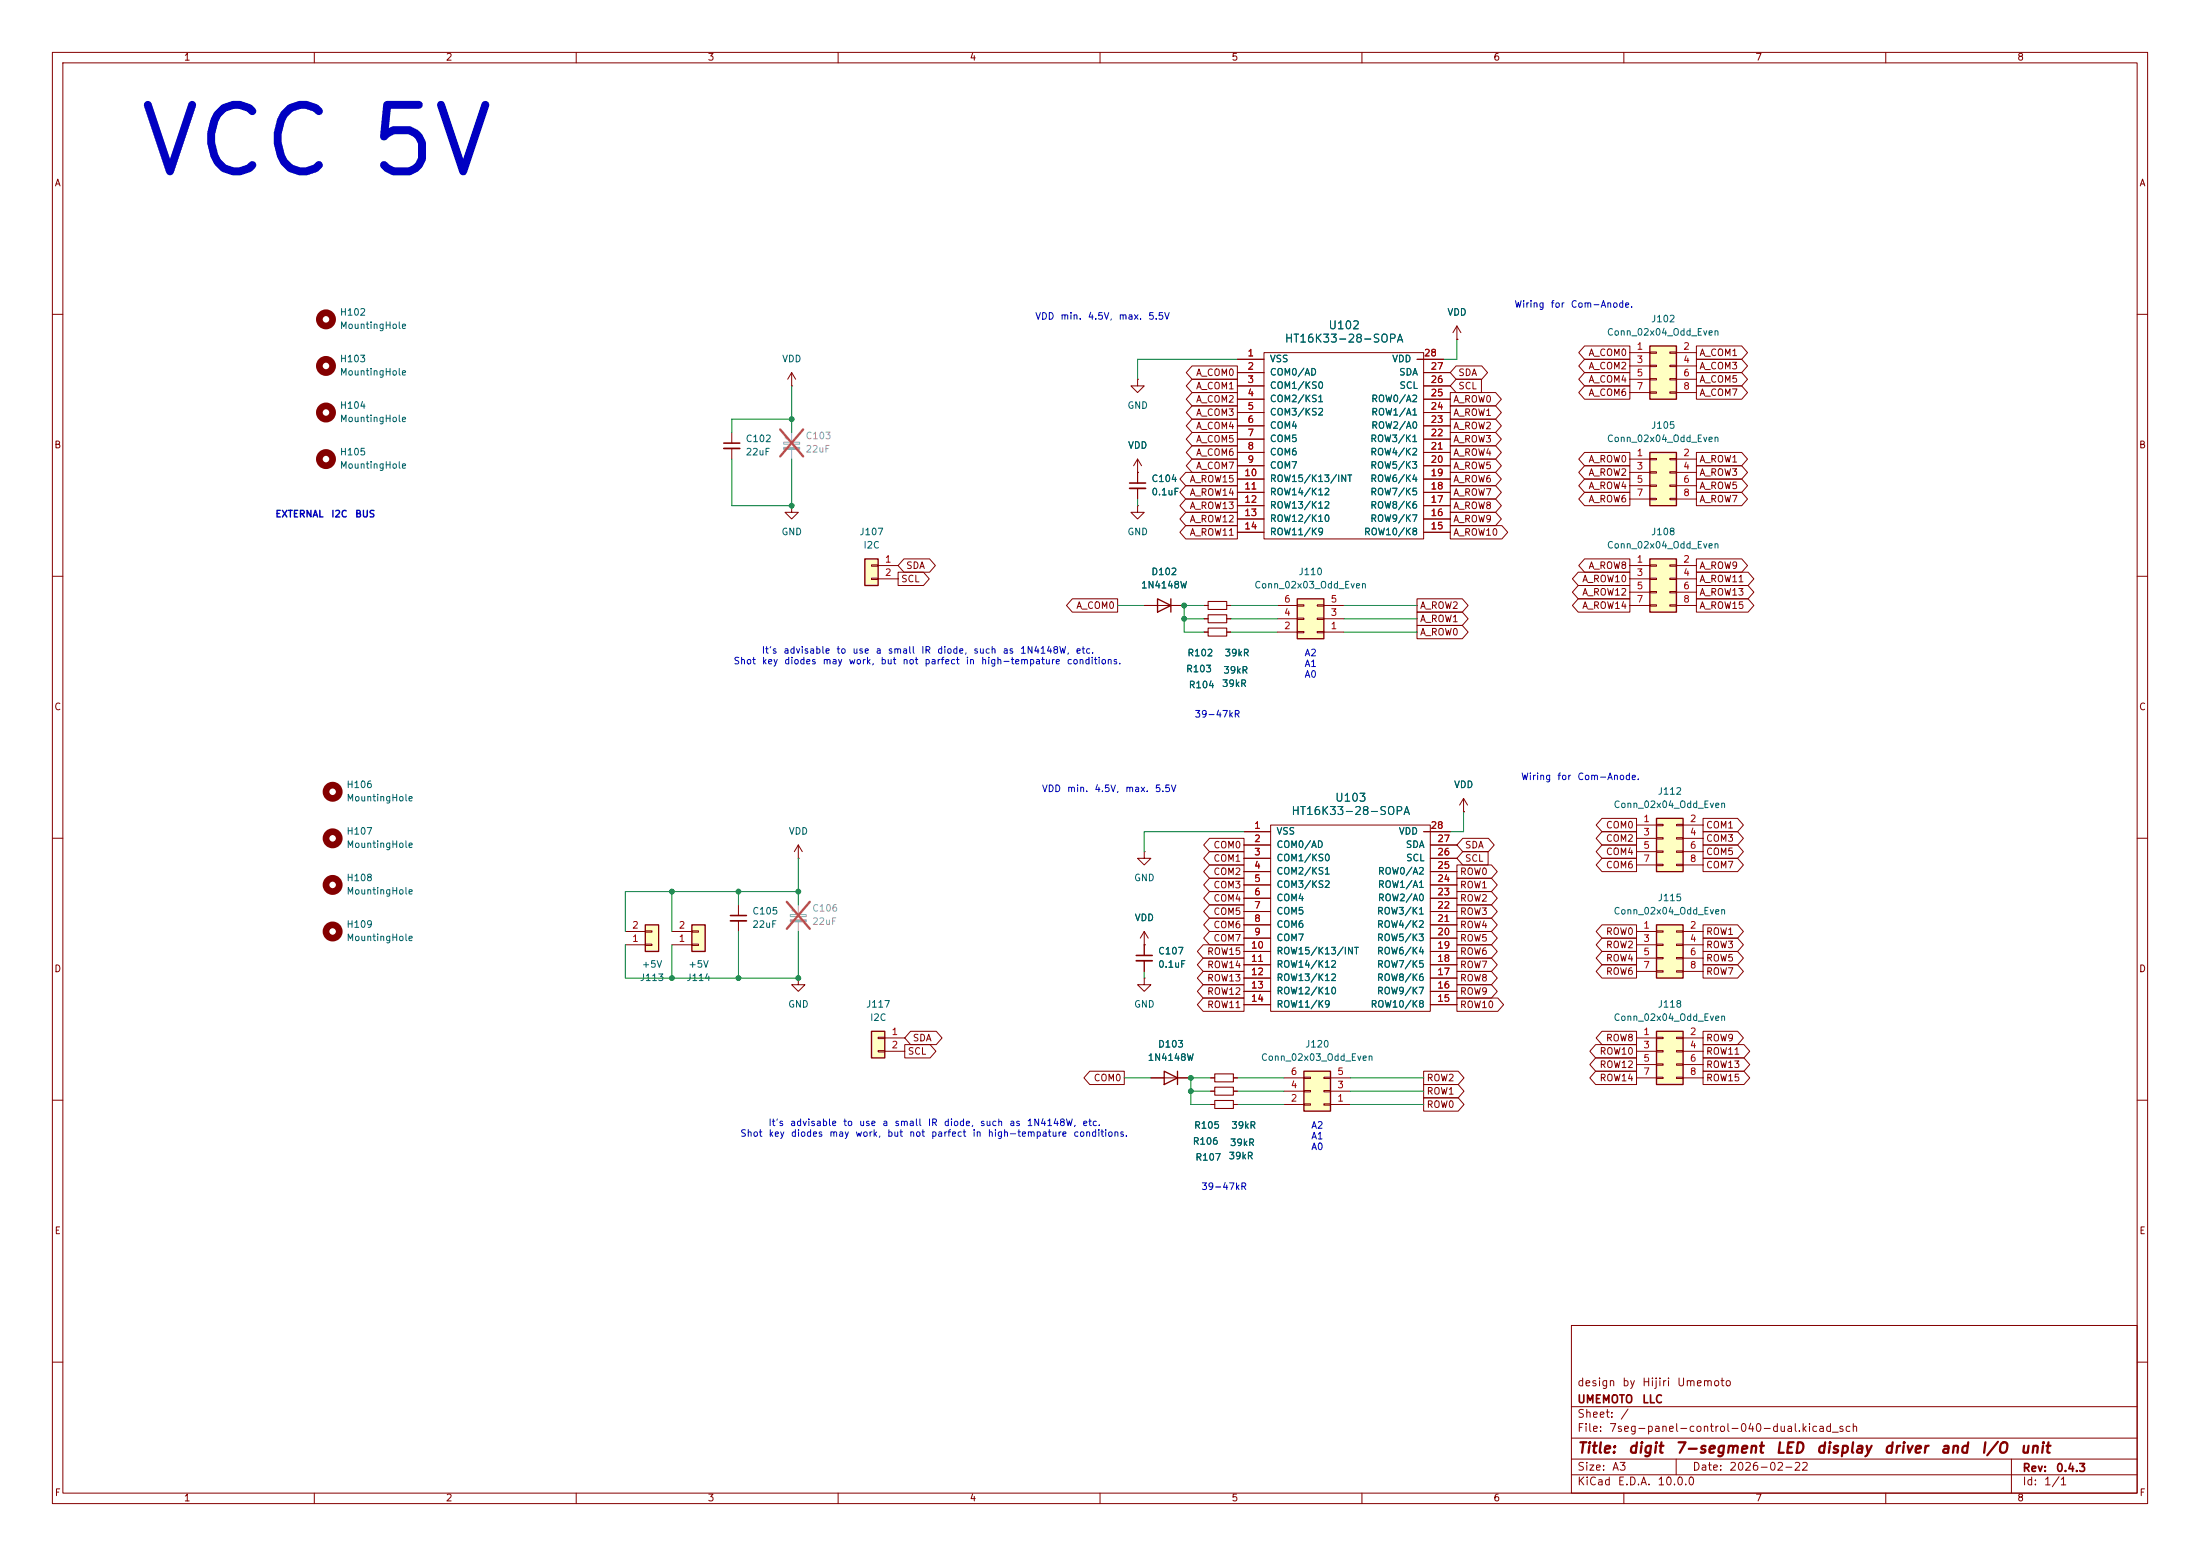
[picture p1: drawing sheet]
<svg xmlns="http://www.w3.org/2000/svg" width="420mm" height="297mm" viewBox="0 0 420 297" stroke-linecap="round" stroke-linejoin="round" font-family="sans-serif">
<g fill="none" stroke="#840000" stroke-width=".19">
<path d="M10 10h400v277h-400zM12 12h396v273h-396zM60 10v2M110 10v2M160 10v2M210 10v2M260 10v2M310 10v2M360 10v2M10 60h2M408 60h2M10 110h2"/>
<path d="M408 110h2M10 160h2M408 160h2M10 210h2M408 210h2M300 253h108v32h-108zM10 260h2M300 278.5h108M300 274.5h108M300 268.5h108M320 278.5v3M384 278.5v6.5"/>
<path d="M408 260h2M60 285v2M110 285v2M160 285v2M210 285v2M260 285v2M300 281.5h108M310 285v2M360 285v2"/>
</g>
<path d="M315 106.7h5v10.1h-5z" fill="#ffffc2"/>
<path d="M315 106.7h5v10.1h-5z" fill="none" stroke="#840000" stroke-width=".25"/>
<g fill="none" stroke="#840000" stroke-width=".19">
<path d="M311.1 108h3.9M311.1 110.5h3.9M311.1 113h3.9M311.1 115.6h3.9M315 107.8h1.2v.3h-1.2zM315 110.4h1.2v.2h-1.2zM315 112.9h1.2v.3h-1.2zM315 115.4h1.2v.3h-1.2zM318.8 107.8h1.2v.3h-1.2zM318.8 110.4h1.2v.2h-1.2zM318.8 112.9h1.2v.3h-1.2zM318.8 115.4h1.2v.3h-1.2z"/>
<path d="M320 108h3.8M320 110.5h3.8M320 113h3.8M320 115.6h3.8"/>
</g>
<path d="M165.1 106.7h2.5v5.1h-2.5z" fill="#ffffc2"/>
<path d="M165.1 106.7h2.5v5.1h-2.5z" fill="none" stroke="#840000" stroke-width=".25"/>
<path d="M166.4 107.8h1.2v.3h-1.2zM166.4 110.4h1.2v.2h-1.2zM167.6 108h3.8M167.6 110.5h3.8M279.4 154.9h.1M279.4 152.4l-.8 1.3M279.4 152.4l.8 1.3M279.4 152.4v2.5" fill="none" stroke="#840000" stroke-width=".19"/>
<g fill="none" stroke="#840000" stroke-width="1.3">
<circle cx="62.2" cy="69.8" r="1.27"/>
<circle cx="62.2" cy="61" r="1.27"/>
<circle cx="62.2" cy="78.7" r="1.27"/>
<circle cx="62.2" cy="87.6" r="1.27"/>
</g>
<path d="M123.2 176.5h2.5v5.1h-2.5z" fill="#ffffc2"/>
<path d="M123.2 176.5h2.5v5.1h-2.5z" fill="none" stroke="#840000" stroke-width=".25"/>
<path d="M119.4 177.8h3.8M123.2 177.7h1.3v.2h-1.3zM119.4 180.3h3.8M123.2 180.2h1.3v.3h-1.3z" fill="none" stroke="#840000" stroke-width=".19"/>
<path d="M132.1 176.5h2.5v5.1h-2.5z" fill="#ffffc2"/>
<path d="M132.1 176.5h2.5v5.1h-2.5z" fill="none" stroke="#840000" stroke-width=".25"/>
<g fill="none" stroke="#840000" stroke-width=".19">
<path d="M151.1 73.7h.1M151.1 71.1l-.7 1.3M151.1 71.1l.8 1.3M151.1 71.1v2.6M139.7 82.6v2M139.7 85.6v2M151.1 96.5v1.3h1.3l-1.3 1.3-1.2-1.3h1.2M151.1 96.5h.1M128.3 177.8h3.8M132.1 177.7h1.2v.2h-1.2zM141 172.7v2.1M141 175.8v2"/>
<path d="M152.4 163.8h.1M152.4 161.3l-.8 1.3M152.4 161.3l.8 1.3M152.4 161.3v2.5M218.4 162.6v1.2h1.3l-1.3 1.3-1.2-1.3h1.2M218.4 162.6h.1M218.4 177.8l-.7 1.3M218.4 177.8l.8 1.3M218.4 177.8v2.5M128.3 180.3h3.8M132.1 180.2h1.2v.3h-1.2zM218.4 180.3h.1"/>
</g>
<path d="M138.2 84.6h3M139.4 174.8h3.1" fill="none" stroke="#840000" stroke-width=".3"/>
<path d="M138.2 85.6h3M139.4 175.8h3.1" fill="none" stroke="#840000" stroke-width=".33"/>
<path d="M149.6 84.4h3.1v.4h-3.1zM149.9 83.6h.5M150.1 83.3v.5M151.1 82.6v1.8M151.1 85.8v1.8M150.9 174.6h3v.4h-3zM151.1 173.7h.5M151.4 173.5v.5M152.4 172.7v1.9M152.4 175.9v1.9" fill="none" stroke="#a1a1a1" stroke-width=".19"/>
<g fill="#a1a1a1" stroke="#a1a1a1" stroke-width=".19">
<path d="M150.9 175.6h3v.3h-3z"/>
<path d="M149.6 85.4h3.1v.4h-3.1z"/>
</g>
<path d="M148.9 82l4.4 5.1M153.3 82l-4.4 5.1M150.2 172.1l4.4 5.2M154.6 172.1l-4.4 5.2" fill="none" stroke="#e65255" stroke-width=".46"/>
<g fill="none" stroke="#840000" stroke-width="1.3">
<circle cx="63.5" cy="151.1" r="1.27"/>
<circle cx="63.5" cy="168.9" r="1.27"/>
<circle cx="63.5" cy="177.8" r="1.27"/>
<circle cx="63.5" cy="160" r="1.27"/>
</g>
<path d="M316.2 156.2h5.1v10.2h-5.1z" fill="#ffffc2"/>
<path d="M316.2 156.2h5.1v10.2h-5.1z" fill="none" stroke="#840000" stroke-width=".25"/>
<g fill="none" stroke="#840000" stroke-width=".19">
<path d="M312.4 157.5h3.8M316.2 157.4h1.3v.2h-1.3zM316.2 159.9h1.3v.2h-1.3zM320 157.4h1.3v.2h-1.3zM320 159.9h1.3v.2h-1.3zM321.3 157.5h3.8M312.4 160h3.8M312.4 162.6h3.8M312.4 165.1h3.8M316.2 162.4h1.3v.3h-1.3zM316.2 165h1.3v.2h-1.3zM320 162.4h1.3v.3h-1.3z"/>
<path d="M320 165h1.3v.2h-1.3zM321.3 160h3.8M321.3 162.6h3.8M321.3 165.1h3.8"/>
</g>
<path d="M316.2 196.9h5.1v10.1h-5.1z" fill="#ffffc2"/>
<path d="M316.2 196.9h5.1v10.1h-5.1z" fill="none" stroke="#840000" stroke-width=".25"/>
<g fill="none" stroke="#840000" stroke-width=".19">
<path d="M312.4 198.1h3.8M316.2 198h1.3v.2h-1.3zM320 198h1.3v.2h-1.3zM321.3 198.1h3.8M312.4 200.7h3.8M312.4 203.2h3.8M312.4 205.7h3.8M316.2 200.5h1.3v.3h-1.3zM316.2 203.1h1.3v.2h-1.3zM316.2 205.6h1.3v.3h-1.3zM320 200.5h1.3v.3h-1.3zM320 203.1h1.3v.2h-1.3z"/>
<path d="M320 205.6h1.3v.3h-1.3zM321.3 200.7h3.8M321.3 203.2h3.8M321.3 205.7h3.8"/>
</g>
<path d="M315 86.4h5v10.1h-5z" fill="#ffffc2"/>
<path d="M315 86.4h5v10.1h-5z" fill="none" stroke="#840000" stroke-width=".25"/>
<g fill="none" stroke="#840000" stroke-width=".19">
<path d="M311.1 87.6h3.9M311.1 90.2h3.9M311.1 92.7h3.9M311.1 95.3h3.9M315 87.5h1.2v.3h-1.2zM315 90h1.2v.3h-1.2zM315 92.6h1.2v.2h-1.2zM315 95.1h1.2v.3h-1.2zM318.8 87.5h1.2v.3h-1.2zM318.8 90h1.2v.3h-1.2zM318.8 92.6h1.2v.2h-1.2zM318.8 95.1h1.2v.3h-1.2z"/>
<path d="M320 87.6h3.8M320 90.2h3.8M320 92.7h3.8M320 95.3h3.8"/>
</g>
<path d="M248.9 204.5h5.1v7.6h-5.1z" fill="#ffffc2"/>
<path d="M248.9 204.5h5.1v7.6h-5.1z" fill="none" stroke="#840000" stroke-width=".25"/>
<path d="M245.1 210.8h3.8M245.1 208.3h3.8M245.1 205.7h3.8M248.9 210.7h1.3v.2h-1.3zM248.9 208.2h1.3v.2h-1.3zM248.9 205.6h1.3v.3h-1.3zM252.7 210.7h1.3v.2h-1.3zM252.7 208.2h1.3v.2h-1.3zM252.7 205.6h1.3v.3h-1.3zM254 210.8h3.8M254 208.3h3.8M254 205.7h3.8" fill="none" stroke="#840000" stroke-width=".19"/>
<path d="M315 66h5v10.2h-5z" fill="#ffffc2"/>
<path d="M315 66h5v10.2h-5z" fill="none" stroke="#840000" stroke-width=".25"/>
<g fill="none" stroke="#840000" stroke-width=".19">
<path d="M311.1 67.3h3.9M311.1 69.9h3.9M311.1 72.4h3.9M311.1 74.9h3.9M315 67.2h1.2v.2h-1.2zM315 69.7h1.2v.3h-1.2zM315 72.3h1.2v.2h-1.2zM315 74.8h1.2v.3h-1.2zM318.8 67.2h1.2v.2h-1.2zM318.8 69.7h1.2v.3h-1.2zM318.8 72.3h1.2v.2h-1.2zM318.8 74.8h1.2v.3h-1.2z"/>
<path d="M320 67.3h3.8M320 69.9h3.8M320 72.4h3.8M320 74.9h3.8"/>
</g>
<path d="M247.6 114.3h5.1v7.6h-5.1z" fill="#ffffc2"/>
<path d="M247.6 114.3h5.1v7.6h-5.1z" fill="none" stroke="#840000" stroke-width=".25"/>
<g fill="none" stroke="#840000" stroke-width=".19">
<path d="M217.2 72.4v1.3h1.2l-1.2 1.2-1.3-1.2h1.3M217.2 72.4h.1M278.1 64.8h.1M278.1 62.2l-.7 1.3M278.1 62.2l.8 1.3M278.1 62.2v2.6M217.2 90.2h.1M217.2 96.5v1.3h1.2l-1.2 1.3-1.3-1.3h1.3M217.2 96.5h.1M217.2 87.6l-.8 1.3M217.2 87.6l.7 1.3M217.2 87.6v4.6"/>
<path d="M217.2 93.2v2.1M229.9 118.1h.7M229.9 115.6h.7M234.2 118.1h.7M234.2 115.6h.7M243.8 118.1h3.8M243.8 115.6h3.8M247.6 118h1.3v.2h-1.3zM247.6 115.4h1.3v.3h-1.3zM251.5 118h1.2v.2h-1.2zM251.5 115.4h1.2v.3h-1.2zM252.7 118.1h3.8"/>
<path d="M252.7 115.6h3.8M229.9 120.7h.7M234.2 120.7h.7M243.8 120.7h3.8M247.6 120.5h1.3v.3h-1.3zM251.5 120.5h1.2v.3h-1.2zM252.7 120.7h3.8"/>
</g>
<path d="M215.6 92.2h3.1" fill="none" stroke="#840000" stroke-width=".3"/>
<path d="M215.6 93.2h3.1" fill="none" stroke="#840000" stroke-width=".33"/>
<path d="M230.6 117.3h3.6v1.6h-3.6zM230.6 114.8h3.6v1.5h-3.6zM230.6 119.9h3.6v1.5h-3.6z" fill="none" stroke="#840000" stroke-width=".2"/>
<path d="M316.2 176.5h5.1v10.2h-5.1z" fill="#ffffc2"/>
<path d="M221 114.3l2.5 1.3-2.5 1.2zM223.5 114.3v2.5M316.2 176.5h5.1v10.2h-5.1zM222.2 204.5l2.6 1.2-2.6 1.3zM224.8 204.5v2.5" fill="none" stroke="#840000" stroke-width=".25"/>
<g fill="none" stroke="#840000" stroke-width=".19">
<path d="M236.2 68.6h5.1M236.2 71.1h5.1M236.2 73.7h5.1M236.2 76.2h5.1M236.2 78.7h5.1M241.3 67.3h30.5v35.6h-30.5zM270.5 68.6h5.1M271.8 71.1h5.1M271.8 73.7h5.1M271.8 76.2h5.1M271.8 78.7h5.1M236.2 81.3h5.1"/>
<path d="M236.2 83.8h5.1M236.2 86.4h5.1M236.2 88.9h5.1M236.2 91.4h5.1M236.2 94h5.1M236.2 96.5h5.1M236.2 99.1h5.1M271.8 81.3h5.1M271.8 83.8h5.1M271.8 86.4h5.1M271.8 88.9h5.1M271.8 91.4h5.1"/>
<path d="M271.8 94h5.1M271.8 96.5h5.1M271.8 99.1h5.1M218.4 115.6h7.7M236.2 101.6h5.1M271.8 101.6h5.1M312.4 177.8h3.8M316.2 177.7h1.3v.2h-1.3zM320 177.7h1.3v.2h-1.3zM321.3 177.8h3.8M218.4 186.7v1.3h1.3l-1.3 1.2-1.2-1.2h1.2M218.4 186.7h.1"/>
<path d="M218.4 180.3v2.1M218.4 183.4v2M312.4 180.3h3.8M312.4 182.9h3.8M312.4 185.4h3.8M316.2 180.2h1.3v.3h-1.3zM316.2 182.8h1.3v.2h-1.3zM316.2 185.3h1.3v.2h-1.3zM320 180.2h1.3v.3h-1.3zM320 182.8h1.3v.2h-1.3zM320 185.3h1.3v.2h-1.3zM321.3 180.3h3.8"/>
<path d="M321.3 182.9h3.8M321.3 185.4h3.8M219.7 205.7h7.6"/>
</g>
<path d="M216.9 182.4h3.1" fill="none" stroke="#840000" stroke-width=".3"/>
<path d="M216.9 183.4h3.1" fill="none" stroke="#840000" stroke-width=".33"/>
<path d="M166.4 196.9h2.5v5h-2.5z" fill="#ffffc2"/>
<path d="M166.4 196.9h2.5v5h-2.5z" fill="none" stroke="#840000" stroke-width=".25"/>
<g fill="none" stroke="#840000" stroke-width=".19">
<path d="M227.6 74.9h8.6v2.6h-8.6l-1.1-1.3zM227.6 69.8h8.6v2.6h-8.6l-1.1-1.3zM227.6 72.4h8.6v2.5h-8.6l-1.1-1.2zM227.6 77.5h8.6v2.5h-8.6l-1.1-1.3zM236.2 68.6h5.1M236.2 71.1h5.1M236.2 73.7h5.1M236.2 76.2h5.1M236.2 78.7h5.1M270.5 68.6h5.1M271.8 71.1h5.1M271.8 73.7h5.1"/>
<path d="M271.8 76.2h5.1M271.8 78.7h5.1M276.9 77.5h8.6l1.1 1.2-1.1 1.3h-8.6zM276.9 74.9h8.6l1.1 1.3-1.1 1.3h-8.6zM278 72.4h4.8v2.5h-4.8l-1.1-1.2zM278 69.8h4.9l1.1 1.3-1.1 1.3h-4.9l-1.1-1.3zM278.1 64.8h.1M302.5 66h8.6v2.6h-8.6l-1.1-1.3zM302.5 68.6h8.6v2.5h-8.6l-1.1-1.2zM302.5 71.1h8.6v2.6h-8.6l-1.1-1.3zM302.5 73.7h8.6v2.5h-8.6l-1.1-1.3zM323.8 73.7h8.7l1.1 1.2-1.1 1.3h-8.7z"/>
<path d="M323.8 68.6h8.7l1.1 1.3-1.1 1.2h-8.7zM323.8 71.1h8.7l1.1 1.3-1.1 1.3h-8.7zM323.8 66h8.7l1.1 1.3-1.1 1.3h-8.7zM217.2 90.2h.1M217.2 90.2v2M217.2 93.2v2.1M226.4 95.2h9.8v2.6h-9.8l-1.2-1.3zM226.4 92.7h9.8v2.6h-9.8l-1.2-1.3zM226.4 90.2h9.8v2.5h-9.8l-1.2-1.3zM226.4 97.8h9.8v2.5h-9.8l-1.2-1.2zM227.6 87.6h8.6v2.6h-8.6l-1.1-1.3zM227.6 85.1h8.6v2.5h-8.6l-1.1-1.2z"/>
<path d="M227.6 82.5h8.6v2.6h-8.6l-1.1-1.3zM227.6 80h8.6v2.6h-8.6l-1.1-1.3zM236.2 81.3h5.1M236.2 83.8h5.1M236.2 86.4h5.1M236.2 88.9h5.1M236.2 91.4h5.1M236.2 94h5.1M236.2 96.5h5.1M236.2 99.1h5.1M271.8 81.3h5.1M271.8 83.8h5.1"/>
<path d="M271.8 86.4h5.1M271.8 88.9h5.1M271.8 91.4h5.1M271.8 94h5.1M271.8 96.5h5.1M271.8 99.1h5.1M276.9 97.8h8.6l1.1 1.3-1.1 1.2h-8.6zM276.9 95.2h8.6l1.1 1.3-1.1 1.3h-8.6zM276.9 90.2h8.6l1.1 1.2-1.1 1.3h-8.6zM276.9 92.7h8.6l1.1 1.3-1.1 1.3h-8.6zM276.9 80h8.6l1.1 1.3-1.1 1.3h-8.6zM276.9 82.5h8.6l1.1 1.3-1.1 1.3h-8.6z"/>
<path d="M276.9 85.1h8.6l1.1 1.3-1.1 1.2h-8.6zM276.9 87.6h8.6l1.1 1.3-1.1 1.3h-8.6zM302.5 94h8.6v2.5h-8.6l-1.1-1.2zM302.5 86.4h8.6v2.5h-8.6l-1.1-1.3zM302.5 91.4h8.6v2.6h-8.6l-1.1-1.3zM302.5 88.9h8.6v2.5h-8.6l-1.1-1.2zM323.8 88.9h8.7l1.1 1.3-1.1 1.2h-8.7zM323.8 91.4h8.7l1.1 1.3-1.1 1.3h-8.7zM323.8 86.4h8.7l1.1 1.2-1.1 1.3h-8.7zM323.8 94h8.7l1.1 1.3-1.1 1.2h-8.7zM171.4 109.2h4.9l1.1 1.3-1.1 1.3h-4.9zM172.6 106.7h4.9l1.1 1.3-1.1 1.2h-4.9l-1.2-1.2z"/>
<path d="M204.7 114.3h8.7v2.5h-8.7l-1.1-1.2zM218.4 115.6h2.6M223.5 115.6h2.6M226.4 100.3h9.8v2.6h-9.8l-1.2-1.3zM229.9 115.6h.7M229.9 118.1h.7M234.2 115.6h.7M234.2 118.1h.7M236.2 101.6h5.1M270.5 116.8h8.7l1.1 1.3-1.1 1.3h-8.7zM270.5 119.4h8.7l1.1 1.3-1.1 1.2h-8.7zM270.5 114.3h8.7l1.1 1.3-1.1 1.2h-8.7z"/>
<path d="M271.8 101.6h5.1M276.9 100.3h9.8l1.1 1.3-1.1 1.3h-9.8zM301.3 114.3h9.8v2.5h-9.8l-1.1-1.2zM301.3 109.2h9.8v2.6h-9.8l-1.1-1.3zM301.3 111.8h9.8v2.5h-9.8l-1.1-1.3zM302.5 106.7h8.6v2.5h-8.6l-1.1-1.2zM323.8 111.8h9.9l1.1 1.2-1.1 1.3h-9.9zM323.8 114.3h9.9l1.1 1.3-1.1 1.2h-9.9zM323.8 109.2h9.9l1.1 1.3-1.1 1.3h-9.9zM323.8 106.7h8.7l1.1 1.3-1.1 1.2h-8.7zM229.9 120.7h.7M234.2 120.7h.7"/>
<path d="M237.5 158.8h5.1M242.6 157.5h30.4v35.5h-30.4zM271.8 158.8h5.1M279.4 154.9h.1M305.8 158.7h6.6v2.6h-6.6l-1.1-1.3zM305.8 156.2h6.6v2.6h-6.6l-1.1-1.3zM325.1 156.2h6.6l1.1 1.3-1.1 1.3h-6.6zM325.1 158.7h6.6l1.1 1.3-1.1 1.3h-6.6zM230.9 177.8h6.6v2.5h-6.6l-1.1-1.2zM230.9 172.7h6.6v2.6h-6.6l-1.1-1.3zM230.9 170.2h6.6v2.5h-6.6l-1.1-1.2zM230.9 165.1h6.6v2.5h-6.6l-1.1-1.2z"/>
<path d="M230.9 160h6.6v2.6h-6.6l-1.1-1.3zM230.9 167.6h6.6v2.6h-6.6l-1.1-1.3zM230.9 162.6h6.6v2.5h-6.6l-1.1-1.3zM230.9 175.3h6.6v2.5h-6.6l-1.1-1.3zM237.5 161.3h5.1M237.5 163.8h5.1M237.5 166.4h5.1M237.5 168.9h5.1M237.5 171.5h5.1M237.5 174h5.1M237.5 176.5h5.1M237.5 179.1h5.1"/>
<path d="M273 161.3h5.1M273 163.8h5.1M273 166.4h5.1M273 168.9h5.1M273 171.5h5.1M273 174h5.1M273 176.5h5.1M273 179.1h5.1M278.1 170.2h6.6l1.1 1.3-1.1 1.2h-6.6zM278.1 167.6h6.6l1.1 1.3-1.1 1.3h-6.6zM278.1 165.1h6.6l1.1 1.3-1.1 1.2h-6.6zM278.1 177.8h6.6l1.1 1.3-1.1 1.2h-6.6z"/>
<path d="M278.1 175.3h6.6l1.1 1.2-1.1 1.3h-6.6zM278.1 172.7h6.6l1.1 1.3-1.1 1.3h-6.6zM279.2 162.6h4.9v2.5h-4.9l-1.1-1.3zM279.2 160h4.9l1.2 1.3-1.2 1.3h-4.9l-1.1-1.3zM305.8 176.5h6.6v2.6h-6.6l-1.1-1.3zM305.8 161.3h6.6v2.5h-6.6l-1.1-1.2zM305.8 163.8h6.6v2.6h-6.6l-1.1-1.3zM305.8 179.1h6.6v2.5h-6.6l-1.1-1.3zM325.1 179.1h6.6l1.1 1.2-1.1 1.3h-6.6zM325.1 176.5h6.6l1.1 1.3-1.1 1.3h-6.6zM325.1 161.3h6.6l1.1 1.3-1.1 1.2h-6.6zM325.1 163.8h6.6l1.1 1.3-1.1 1.3h-6.6z"/>
<path d="M152.4 186.7v1.3h1.3l-1.3 1.2-1.3-1.2h1.3M152.4 186.7h.1M167.6 198h1.3v.2h-1.3zM168.9 198.1h3.8M172.7 199.4h4.9l1.1 1.3-1.1 1.2h-4.9zM173.8 196.8h4.9l1.1 1.3-1.1 1.3h-4.9l-1.1-1.3zM218.4 180.3h.1M218.4 180.3v2.1M218.4 183.4v2M229.7 190.5h7.8v2.5h-7.8l-1.1-1.2zM229.7 185.4h7.8v2.6h-7.8l-1.1-1.3zM229.7 188h7.8v2.5h-7.8l-1.1-1.3z"/>
<path d="M229.7 182.9h7.8v2.5h-7.8l-1.1-1.2zM229.7 180.3h7.8v2.6h-7.8l-1.1-1.3zM237.5 181.6h5.1M237.5 184.2h5.1M237.5 186.7h5.1M237.5 189.2h5.1M237.5 191.8h5.1M273 181.6h5.1M273 184.2h5.1M273 186.7h5.1M273 189.2h5.1M273 191.8h5.1"/>
<path d="M278.1 180.3h6.6l1.1 1.3-1.1 1.3h-6.6zM278.1 185.4h6.6l1.1 1.3-1.1 1.3h-6.6zM278.1 188h6.6l1.1 1.2-1.1 1.3h-6.6zM278.1 182.9h6.6l1.1 1.3-1.1 1.2h-6.6zM278.1 190.5h7.8l1.1 1.3-1.1 1.2h-7.8zM304.6 199.4h7.8v2.5h-7.8l-1.1-1.2zM305.8 196.8h6.6v2.6h-6.6l-1.1-1.3zM305.8 181.6h6.6v2.6h-6.6l-1.1-1.3zM305.8 184.1h6.6v2.6h-6.6l-1.1-1.3zM325.1 184.1h6.6l1.1 1.3-1.1 1.3h-6.6zM325.1 181.6h6.6l1.1 1.3-1.1 1.3h-6.6zM325.1 199.4h7.8l1.1 1.3-1.1 1.2h-7.8z"/>
<path d="M325.1 196.8h6.6l1.1 1.3-1.1 1.3h-6.6zM167.6 200.5h1.3v.3h-1.3zM168.9 200.7h3.8M208 204.5h6.6v2.5h-6.6l-1.1-1.3zM219.7 205.7h2.5M224.8 205.7h2.5M231.1 208.3h.8M231.1 210.8h.8M231.1 205.7h.8M235.5 208.3h.7M235.5 210.8h.7M235.5 205.7h.7"/>
<path d="M271.8 204.5h6.6l1.1 1.2-1.1 1.3h-6.6zM271.8 209.5h6.6l1.1 1.3-1.1 1.3h-6.6zM271.8 207h6.6l1.1 1.3-1.1 1.3h-6.6zM304.6 204.5h7.8v2.5h-7.8l-1.1-1.3zM304.6 201.9h7.8v2.6h-7.8l-1.1-1.3zM325.1 204.5h7.8l1.1 1.2-1.1 1.3h-7.8zM325.1 201.9h7.8l1.1 1.3-1.1 1.3h-7.8z"/>
</g>
<path d="M231.9 207.5h3.6v1.5h-3.6zM231.9 210.1h3.6v1.5h-3.6zM231.9 205h3.6v1.5h-3.6z" fill="none" stroke="#840000" stroke-width=".2"/>
<g fill="none" stroke="#009600" stroke-width=".19">
<path d="M151.1 73.7v8.9M236.2 68.6h-19v3.8M278.1 64.8v3.8h-2.5M139.7 87.6v8.9h11.4v-8.9M151.1 80h-11.4v2.6M217.2 95.3v1.2M213.4 115.6h5M226.1 118.1h3.8M229.9 115.6h-3.8v5.1h3.8M234.9 118.1h8.9M234.9 115.6h8.9M256.5 118.1h14"/>
<path d="M256.5 115.6h14M234.9 120.7h8.9M256.5 120.7h14M237.5 158.8h-19.1v3.8M279.4 154.9v3.9h-2.5M128.3 170.2v7.6M141 170.2v2.5M141 177.8v8.9M152.4 163.8v8.9M152.4 177.8v8.9h-33v-6.4M152.4 170.2h-33v7.6M128.3 180.3v6.4"/>
<path d="M218.4 185.4v1.3M214.6 205.7h5.1M227.3 208.3h3.8M231.1 205.7h-3.8v5.1h3.8M236.2 205.7h8.9M236.2 208.3h8.9M236.2 210.8h8.9M257.8 205.7h14M257.8 208.3h14M257.8 210.8h14"/>
</g>
<g fill="#009600" stroke="#009600" stroke-width=".19">
<circle cx="151.1" cy="96.5" r=".46"/>
<circle cx="151.1" cy="80" r=".46"/>
<circle cx="152.4" cy="186.7" r=".46"/>
<circle cx="227.3" cy="208.3" r=".46"/>
<circle cx="227.3" cy="205.7" r=".46"/>
<circle cx="226.1" cy="118.1" r=".46"/>
<circle cx="226.1" cy="115.6" r=".46"/>
<circle cx="141" cy="170.2" r=".46"/>
<circle cx="152.4" cy="170.2" r=".46"/>
<circle cx="128.3" cy="170.2" r=".46"/>
<circle cx="128.3" cy="186.7" r=".46"/>
<circle cx="141" cy="186.7" r=".46"/>
</g>
<text font-size="12.7" fill="#0000c2" x="25.7" y="36.6">VCC 5V</text>
<g font-size="2" fill="#840000">
<text x="301" y="277.9">Title:</text>
<text x="310.6" y="277.9">digit</text>
<text x="319.6" y="277.9">7-segment</text>
<text x="338.8" y="277.9">LED</text>
<text x="346.6" y="277.9">display</text>
<text x="359.5" y="277.9">driver</text>
<text x="370.3" y="277.9">and</text>
<text x="378" y="277.9">I/O</text>
<text x="385.5" y="277.9">unit</text>
</g>
<g font-size="1.5" fill="#006464">
<text x="245.1" y="65.8">HT16K33-28-SOPA</text>
<text x="253.5" y="63.2">U102</text>
<text x="246.4" y="155.9">HT16K33-28-SOPA</text>
<text x="254.8" y="153.4">U103</text>
</g>
<g font-size="1.5" fill="#840000">
<text x="301" y="268.2">UMEMOTO</text>
<text x="301" y="265">design</text>
<text x="309.6" y="265">by</text>
<text x="313.4" y="268.2">LLC</text>
<text x="313.4" y="265">Hijiri</text>
<text x="320" y="265">Umemoto</text>
<text x="301" y="273.7">File:</text>
<text x="301" y="271">Sheet:</text>
<text x="307.1" y="273.7">7seg-panel-control-040-dual.kicad_sch</text>
<text x="309.2" y="271">/</text>
<text x="301" y="281.1">Size:</text>
<text x="307.6" y="281.1">A3</text>
<text x="323" y="281.1">Date:</text>
<text x="330" y="281.1">2026-02-22</text>
<text x="386" y="281.3">Rev:</text>
<text x="392.4" y="281.3">0.4.3</text>
<text x="301" y="283.9">KiCad</text>
<text x="308.7" y="283.9">E.D.A.</text>
<text x="316.3" y="283.9">10.0.0</text>
<text x="386" y="283.9">Id:</text>
<text x="390.1" y="283.9">1/1</text>
</g>
<g font-size="1.3" fill="#840000">
<text x="35" y="11.9">1</text>
<text x="85" y="11.9">2</text>
<text x="135" y="11.9">3</text>
<text x="185" y="11.9">4</text>
<text x="235" y="11.9">5</text>
<text x="285" y="11.9">6</text>
<text x="335" y="11.9">7</text>
<text x="385" y="11.9">8</text>
<text x="10.3" y="35.9">A</text>
<text x="408.3" y="35.9">A</text>
<text x="303.2" y="68.3">A_COM0</text>
<text x="303.2" y="70.8">A_COM2</text>
<text x="324.3" y="70.8">A_COM3</text>
<text x="324.3" y="68.3">A_COM1</text>
<text x="228.2" y="77.2">A_COM2</text>
<text x="228.2" y="72.1">A_COM0</text>
<text x="228.2" y="74.6">A_COM1</text>
<text x="277.3" y="77.2">A_ROW0</text>
<text x="278.3" y="74.6">SCL</text>
<text x="278.3" y="72.1">SDA</text>
<text x="303.2" y="73.3">A_COM4</text>
<text x="303.2" y="75.9">A_COM6</text>
<text x="324.3" y="75.9">A_COM7</text>
<text x="324.3" y="73.3">A_COM5</text>
<text x="228.2" y="79.7">A_COM3</text>
<text x="228.2" y="82.2">A_COM4</text>
<text x="277.3" y="82.2">A_ROW2</text>
<text x="277.3" y="79.7">A_ROW1</text>
<text x="10.3" y="85.9">B</text>
<text x="228.2" y="89.9">A_COM7</text>
<text x="228.2" y="87.3">A_COM6</text>
<text x="228.2" y="84.8">A_COM5</text>
<text x="277.3" y="84.8">A_ROW3</text>
<text x="277.3" y="87.3">A_ROW4</text>
<text x="277.3" y="89.9">A_ROW5</text>
<text x="303.2" y="88.6">A_ROW0</text>
<text x="324.3" y="88.6">A_ROW1</text>
<text x="408.2" y="85.9">B</text>
<text x="227" y="94.9">A_ROW14</text>
<text x="227" y="92.4">A_ROW15</text>
<text x="277.3" y="92.4">A_ROW6</text>
<text x="277.3" y="94.9">A_ROW7</text>
<text x="303.2" y="93.7">A_ROW4</text>
<text x="303.2" y="91.1">A_ROW2</text>
<text x="324.3" y="91.1">A_ROW3</text>
<text x="324.3" y="93.7">A_ROW5</text>
<text x="227" y="97.5">A_ROW13</text>
<text x="227" y="100">A_ROW12</text>
<text x="277.3" y="100">A_ROW9</text>
<text x="277.3" y="97.5">A_ROW8</text>
<text x="303.2" y="96.2">A_ROW6</text>
<text x="324.3" y="96.2">A_ROW7</text>
<text x="227" y="102.6">A_ROW11</text>
<text x="277.3" y="102.6">A_ROW10</text>
<text x="171.9" y="111.4">SCL</text>
<text x="172.9" y="108.9">SDA</text>
<text x="301.9" y="111.4">A_ROW10</text>
<text x="301.9" y="114">A_ROW12</text>
<text x="303.2" y="108.9">A_ROW8</text>
<text x="324.3" y="114">A_ROW13</text>
<text x="324.3" y="111.4">A_ROW11</text>
<text x="324.3" y="108.9">A_ROW9</text>
<text x="205.4" y="116.5">A_COM0</text>
<text x="271" y="119.1">A_ROW1</text>
<text x="271" y="116.5">A_ROW2</text>
<text x="301.9" y="116.5">A_ROW14</text>
<text x="324.3" y="116.5">A_ROW15</text>
<text x="271" y="121.6">A_ROW0</text>
<text x="10.3" y="135.9">C</text>
<text x="408.2" y="135.9">C</text>
<text x="306.5" y="161">COM2</text>
<text x="306.5" y="158.4">COM0</text>
<text x="325.6" y="158.4">COM1</text>
<text x="325.6" y="161">COM3</text>
<text x="231.5" y="167.3">COM2</text>
<text x="231.5" y="162.2">COM0</text>
<text x="231.5" y="164.8">COM1</text>
<text x="278.6" y="167.3">ROW0</text>
<text x="279.6" y="164.8">SCL</text>
<text x="279.6" y="162.2">SDA</text>
<text x="306.5" y="163.5">COM4</text>
<text x="306.5" y="166.1">COM6</text>
<text x="325.6" y="163.5">COM5</text>
<text x="325.6" y="166.1">COM7</text>
<text x="231.5" y="172.4">COM4</text>
<text x="231.5" y="169.9">COM3</text>
<text x="278.6" y="172.4">ROW2</text>
<text x="278.6" y="169.9">ROW1</text>
<text x="231.5" y="174.9">COM5</text>
<text x="231.5" y="177.5">COM6</text>
<text x="278.6" y="177.5">ROW4</text>
<text x="278.6" y="174.9">ROW3</text>
<text x="306.5" y="178.8">ROW0</text>
<text x="325.6" y="178.8">ROW1</text>
<text x="10.3" y="185.9">D</text>
<text x="230.3" y="185.1">ROW14</text>
<text x="230.3" y="182.6">ROW15</text>
<text x="231.5" y="180">COM7</text>
<text x="278.6" y="182.6">ROW6</text>
<text x="278.6" y="185.1">ROW7</text>
<text x="278.6" y="180">ROW5</text>
<text x="306.5" y="183.8">ROW4</text>
<text x="306.5" y="181.3">ROW2</text>
<text x="325.6" y="181.3">ROW3</text>
<text x="325.6" y="183.8">ROW5</text>
<text x="408.2" y="185.9">D</text>
<text x="230.3" y="187.6">ROW13</text>
<text x="230.3" y="190.2">ROW12</text>
<text x="278.6" y="187.6">ROW8</text>
<text x="278.6" y="190.2">ROW9</text>
<text x="306.5" y="186.4">ROW6</text>
<text x="325.6" y="186.4">ROW7</text>
<text x="230.3" y="192.7">ROW11</text>
<text x="278.6" y="192.7">ROW10</text>
<text x="173.2" y="201.6">SCL</text>
<text x="174.1" y="199.1">SDA</text>
<text x="305.3" y="201.6">ROW10</text>
<text x="306.5" y="199.1">ROW8</text>
<text x="325.6" y="201.6">ROW11</text>
<text x="325.6" y="199.1">ROW9</text>
<text x="208.7" y="206.7">COM0</text>
<text x="272.3" y="206.7">ROW2</text>
<text x="272.3" y="209.2">ROW1</text>
<text x="305.3" y="206.7">ROW14</text>
<text x="305.3" y="204.2">ROW12</text>
<text x="325.6" y="206.7">ROW15</text>
<text x="325.6" y="204.2">ROW13</text>
<text x="272.3" y="211.8">ROW0</text>
<text x="10.3" y="235.9">E</text>
<text x="408.3" y="235.9">E</text>
<text x="10.3" y="285.9">F</text>
<text x="35" y="286.9">1</text>
<text x="85" y="286.9">2</text>
<text x="135" y="286.9">3</text>
<text x="185" y="286.9">4</text>
<text x="235" y="286.9">5</text>
<text x="285" y="286.9">6</text>
<text x="335" y="286.9">7</text>
<text x="385" y="286.9">8</text>
<text x="408.3" y="285.9">F</text>
</g>
<g font-size="1.3" fill="#0000c2">
<text x="289" y="59">Wiring</text>
<text x="295.9" y="59">for</text>
<text x="299.7" y="59">Com-Anode.</text>
<text x="197.5" y="61.3">VDD</text>
<text x="202.3" y="61.3">min.</text>
<text x="207.6" y="61.3">4.5V,</text>
<text x="213.4" y="61.3">max.</text>
<text x="219.1" y="61.3">5.5V</text>
<text x="52.5" y="99.1">EXTERNAL</text>
<text x="63.1" y="99.1">I2C</text>
<text x="67.7" y="99.1">BUS</text>
<text x="145.3" y="125.1">It's</text>
<text x="149.5" y="125.1">advisable</text>
<text x="159.6" y="125.1">to</text>
<text x="162.6" y="125.1">use</text>
<text x="167.1" y="125.1">a</text>
<text x="169.4" y="125.1">small</text>
<text x="175.7" y="125.1">IR</text>
<text x="178.8" y="125.1">diode,</text>
<text x="185.7" y="125.1">such</text>
<text x="191.3" y="125.1">as</text>
<text x="194.6" y="125.1">1N4148W,</text>
<text x="205.2" y="125.1">etc.</text>
<text x="248.9" y="125.6">A2</text>
<text x="139.9" y="127.1">Shot</text>
<text x="145.3" y="127.1">key</text>
<text x="149.6" y="127.1">diodes</text>
<text x="156.9" y="127.1">may</text>
<text x="161.9" y="127.1">work,</text>
<text x="168" y="127.1">but</text>
<text x="172.2" y="127.1">not</text>
<text x="176.4" y="127.1">parfect</text>
<text x="184.3" y="127.1">in</text>
<text x="187.2" y="127.1">high-tempature</text>
<text x="203.5" y="127.1">conditions.</text>
<text x="248.9" y="127.6">A1</text>
<text x="248.9" y="129.7">A0</text>
<text x="228" y="137.3">39-47kR</text>
<text x="290.3" y="149.2">Wiring</text>
<text x="297.2" y="149.2">for</text>
<text x="301" y="149.2">Com-Anode.</text>
<text x="198.8" y="151.5">VDD</text>
<text x="203.6" y="151.5">min.</text>
<text x="208.8" y="151.5">4.5V,</text>
<text x="214.7" y="151.5">max.</text>
<text x="220.4" y="151.5">5.5V</text>
<text x="146.6" y="215.2">It's</text>
<text x="150.7" y="215.2">advisable</text>
<text x="160.8" y="215.2">to</text>
<text x="163.9" y="215.2">use</text>
<text x="168.3" y="215.2">a</text>
<text x="170.6" y="215.2">small</text>
<text x="177" y="215.2">IR</text>
<text x="180.1" y="215.2">diode,</text>
<text x="187" y="215.2">such</text>
<text x="192.6" y="215.2">as</text>
<text x="195.9" y="215.2">1N4148W,</text>
<text x="206.5" y="215.2">etc.</text>
<text x="250.2" y="215.7">A2</text>
<text x="141.2" y="217.3">Shot</text>
<text x="146.6" y="217.3">key</text>
<text x="150.9" y="217.3">diodes</text>
<text x="158.2" y="217.3">may</text>
<text x="163.2" y="217.3">work,</text>
<text x="169.3" y="217.3">but</text>
<text x="173.5" y="217.3">not</text>
<text x="177.6" y="217.3">parfect</text>
<text x="185.5" y="217.3">in</text>
<text x="188.5" y="217.3">high-tempature</text>
<text x="204.8" y="217.3">conditions.</text>
<text x="250.2" y="217.8">A1</text>
<text x="250.2" y="219.8">A0</text>
<text x="229.2" y="227.4">39-47kR</text>
</g>
<g font-size="1.3" fill="#006464">
<text x="64.8" y="60.6">H102</text>
<text x="64.8" y="63.1">MountingHole</text>
<text x="276.2" y="60.6">VDD</text>
<text x="306.7" y="64.4">Conn_02x04_Odd_Even</text>
<text x="315.1" y="61.8">J102</text>
<text x="64.8" y="69.4">H103</text>
<text x="64.8" y="72">MountingHole</text>
<text x="149.2" y="69.4">VDD</text>
<text x="242.3" y="69.4">VSS</text>
<text x="242.3" y="72">COM0/AD</text>
<text x="265.7" y="69.4">VDD</text>
<text x="267" y="72">SDA</text>
<text x="242.3" y="74.5">COM1/KS0</text>
<text x="242.3" y="77.1">COM2/KS1</text>
<text x="261.7" y="77.1">ROW0/A2</text>
<text x="267.1" y="74.5">SCL</text>
<text x="64.8" y="78.3">H104</text>
<text x="64.8" y="80.9">MountingHole</text>
<text x="215.1" y="78.3">GND</text>
<text x="242.3" y="79.6">COM3/KS2</text>
<text x="242.3" y="82.1">COM4</text>
<text x="261.7" y="82.1">ROW2/A0</text>
<text x="261.7" y="79.6">ROW1/A1</text>
<text x="315.1" y="82.1">J105</text>
<text x="64.8" y="87.2">H105</text>
<text x="64.8" y="89.8">MountingHole</text>
<text x="142.2" y="84.7">C102</text>
<text x="142.2" y="87.2">22uF</text>
<text x="215.3" y="86">VDD</text>
<text x="242.3" y="84.7">COM5</text>
<text x="242.3" y="87.2">COM6</text>
<text x="242.3" y="89.8">COM7</text>
<text x="261.5" y="89.8">ROW5/K3</text>
<text x="261.5" y="87.2">ROW4/K2</text>
<text x="261.5" y="84.7">ROW3/K1</text>
<text x="306.7" y="84.7">Conn_02x04_Odd_Even</text>
<text x="219.7" y="92.3">C104</text>
<text x="219.7" y="94.8">0.1uF</text>
<text x="242.3" y="92.3">ROW15/K13/INT</text>
<text x="242.3" y="94.8">ROW14/K12</text>
<text x="261.5" y="94.8">ROW7/K5</text>
<text x="261.5" y="92.3">ROW6/K4</text>
<text x="242.3" y="97.4">ROW13/K12</text>
<text x="242.3" y="99.9">ROW12/K10</text>
<text x="261.5" y="99.9">ROW9/K7</text>
<text x="261.5" y="97.4">ROW8/K6</text>
<text x="149.1" y="102.5">GND</text>
<text x="164" y="102.5">J107</text>
<text x="164.7" y="105">I2C</text>
<text x="215.1" y="102.5">GND</text>
<text x="242.3" y="102.5">ROW11/K9</text>
<text x="260.3" y="102.5">ROW10/K8</text>
<text x="306.7" y="105">Conn_02x04_Odd_Even</text>
<text x="315.1" y="102.5">J108</text>
<text x="217.7" y="112.6">1N4148W</text>
<text x="219.7" y="110.1">D102</text>
<text x="239.4" y="112.6">Conn_02x03_Odd_Even</text>
<text x="247.8" y="110.1">J110</text>
<text x="226.6" y="125.6">R102</text>
<text x="233.7" y="125.6">39kR</text>
<text x="226.3" y="128.6">R103</text>
<text x="226.8" y="131.7">R104</text>
<text x="233.2" y="131.4">39kR</text>
<text x="233.4" y="128.9">39kR</text>
<text x="66" y="150.7">H106</text>
<text x="66" y="153.3">MountingHole</text>
<text x="277.5" y="150.7">VDD</text>
<text x="307.9" y="154.5">Conn_02x04_Odd_Even</text>
<text x="316.4" y="152">J112</text>
<text x="66" y="159.6">H107</text>
<text x="150.5" y="159.6">VDD</text>
<text x="243.6" y="159.6">VSS</text>
<text x="266.9" y="159.6">VDD</text>
<text x="66" y="162.2">MountingHole</text>
<text x="243.6" y="162.2">COM0/AD</text>
<text x="243.6" y="164.7">COM1/KS0</text>
<text x="243.6" y="167.2">COM2/KS1</text>
<text x="262.9" y="167.2">ROW0/A2</text>
<text x="268.3" y="162.2">SDA</text>
<text x="268.3" y="164.7">SCL</text>
<text x="66" y="168.5">H108</text>
<text x="66" y="171">MountingHole</text>
<text x="216.4" y="168.5">GND</text>
<text x="243.6" y="169.8">COM3/KS2</text>
<text x="243.6" y="172.3">COM4</text>
<text x="262.9" y="172.3">ROW2/A0</text>
<text x="262.9" y="169.8">ROW1/A1</text>
<text x="316.4" y="172.3">J115</text>
<text x="66" y="177.4">H109</text>
<text x="66" y="179.9">MountingHole</text>
<text x="143.5" y="174.9">C105</text>
<text x="143.5" y="177.4">22uF</text>
<text x="216.5" y="176.1">VDD</text>
<text x="243.6" y="174.9">COM5</text>
<text x="243.6" y="177.4">COM6</text>
<text x="243.6" y="179.9">COM7</text>
<text x="262.8" y="179.9">ROW5/K3</text>
<text x="262.8" y="177.4">ROW4/K2</text>
<text x="262.8" y="174.9">ROW3/K1</text>
<text x="307.9" y="174.9">Conn_02x04_Odd_Even</text>
<text x="122.4" y="185">+5V</text>
<text x="131.3" y="185">+5V</text>
<text x="221" y="182.5">C107</text>
<text x="221" y="185">0.1uF</text>
<text x="243.6" y="182.5">ROW15/K13/INT</text>
<text x="243.6" y="185">ROW14/K12</text>
<text x="262.8" y="185">ROW7/K5</text>
<text x="262.8" y="182.5">ROW6/K4</text>
<text x="122.1" y="187.6">J113</text>
<text x="131" y="187.6">J114</text>
<text x="243.6" y="187.6">ROW13/K12</text>
<text x="243.6" y="190.1">ROW12/K10</text>
<text x="262.8" y="190.1">ROW9/K7</text>
<text x="262.8" y="187.6">ROW8/K6</text>
<text x="150.4" y="192.6">GND</text>
<text x="165.2" y="192.6">J117</text>
<text x="166" y="195.2">I2C</text>
<text x="216.4" y="192.6">GND</text>
<text x="243.6" y="192.6">ROW11/K9</text>
<text x="261.5" y="192.6">ROW10/K8</text>
<text x="307.9" y="195.2">Conn_02x04_Odd_Even</text>
<text x="316.4" y="192.6">J118</text>
<text x="219" y="202.8">1N4148W</text>
<text x="221" y="200.3">D103</text>
<text x="240.6" y="202.8">Conn_02x03_Odd_Even</text>
<text x="249.1" y="200.3">J120</text>
<text x="227.8" y="215.7">R105</text>
<text x="235" y="215.7">39kR</text>
<text x="227.6" y="218.8">R106</text>
<text x="228.1" y="221.8">R107</text>
<text x="234.5" y="221.6">39kR</text>
<text x="234.7" y="219">39kR</text>
</g>
<g font-size="1.3" fill="#a90000">
<text x="238.1" y="68.3">1</text>
<text x="238.1" y="70.9">2</text>
<text x="271.7" y="68.3">28</text>
<text x="273" y="70.9">27</text>
<text x="312.3" y="67.1">1</text>
<text x="312.3" y="69.6">3</text>
<text x="321.2" y="67.1">2</text>
<text x="321.2" y="69.6">4</text>
<text x="238.1" y="73.4">3</text>
<text x="238.1" y="75.9">4</text>
<text x="273" y="75.9">25</text>
<text x="273" y="73.4">26</text>
<text x="312.3" y="72.1">5</text>
<text x="312.3" y="74.7">7</text>
<text x="321.2" y="72.1">6</text>
<text x="321.2" y="74.7">8</text>
<text x="238.1" y="78.5">5</text>
<text x="238.1" y="81">6</text>
<text x="238.1" y="83.6">7</text>
<text x="273" y="83.6">22</text>
<text x="273" y="81">23</text>
<text x="273" y="78.5">24</text>
<text x="238.1" y="86.1">8</text>
<text x="238.1" y="88.6">9</text>
<text x="273" y="88.6">20</text>
<text x="273" y="86.1">21</text>
<text x="312.3" y="87.4">1</text>
<text x="312.3" y="89.9">3</text>
<text x="321.2" y="87.4">2</text>
<text x="321.2" y="89.9">4</text>
<text x="237.4" y="91.2">10</text>
<text x="237.4" y="93.7">11</text>
<text x="273" y="93.7">18</text>
<text x="273" y="91.2">19</text>
<text x="312.3" y="92.5">5</text>
<text x="312.3" y="95">7</text>
<text x="321.2" y="92.5">6</text>
<text x="321.2" y="95">8</text>
<text x="237.4" y="96.3">12</text>
<text x="237.4" y="98.8">13</text>
<text x="237.4" y="101.3">14</text>
<text x="273" y="101.3">15</text>
<text x="273" y="98.8">16</text>
<text x="273" y="96.3">17</text>
<text x="168.8" y="107.7">1</text>
<text x="312.3" y="107.7">1</text>
<text x="321.2" y="107.7">2</text>
<text x="168.8" y="110.2">2</text>
<text x="312.3" y="110.2">3</text>
<text x="312.3" y="112.8">5</text>
<text x="321.2" y="110.2">4</text>
<text x="321.2" y="112.8">6</text>
<text x="245" y="117.9">4</text>
<text x="245" y="115.3">6</text>
<text x="253.9" y="117.9">3</text>
<text x="253.9" y="115.3">5</text>
<text x="312.3" y="115.3">7</text>
<text x="321.2" y="115.3">8</text>
<text x="245" y="120.4">2</text>
<text x="253.9" y="120.4">1</text>
<text x="239.3" y="158.5">1</text>
<text x="239.3" y="161">2</text>
<text x="273" y="158.5">28</text>
<text x="274.3" y="161">27</text>
<text x="313.6" y="157.2">1</text>
<text x="313.6" y="159.8">3</text>
<text x="322.5" y="157.2">2</text>
<text x="322.5" y="159.8">4</text>
<text x="239.3" y="163.6">3</text>
<text x="239.3" y="166.1">4</text>
<text x="274.3" y="166.1">25</text>
<text x="274.3" y="163.6">26</text>
<text x="313.6" y="162.3">5</text>
<text x="313.6" y="164.8">7</text>
<text x="322.5" y="162.3">6</text>
<text x="322.5" y="164.8">8</text>
<text x="239.3" y="168.7">5</text>
<text x="239.3" y="171.2">6</text>
<text x="239.3" y="173.7">7</text>
<text x="274.3" y="173.7">22</text>
<text x="274.3" y="171.2">23</text>
<text x="274.3" y="168.7">24</text>
<text x="120.6" y="177.5">2</text>
<text x="129.5" y="177.5">2</text>
<text x="239.3" y="176.3">8</text>
<text x="239.3" y="178.8">9</text>
<text x="274.3" y="178.8">20</text>
<text x="274.3" y="176.3">21</text>
<text x="313.6" y="177.5">1</text>
<text x="322.5" y="177.5">2</text>
<text x="120.6" y="180.1">1</text>
<text x="129.5" y="180.1">1</text>
<text x="238.7" y="181.4">10</text>
<text x="238.7" y="183.9">11</text>
<text x="274.3" y="183.9">18</text>
<text x="274.3" y="181.4">19</text>
<text x="313.6" y="180.1">3</text>
<text x="313.6" y="182.6">5</text>
<text x="313.6" y="185.2">7</text>
<text x="322.5" y="180.1">4</text>
<text x="322.5" y="182.6">6</text>
<text x="322.5" y="185.2">8</text>
<text x="238.7" y="186.4">12</text>
<text x="238.7" y="189">13</text>
<text x="238.7" y="191.5">14</text>
<text x="274.3" y="191.5">15</text>
<text x="274.3" y="189">16</text>
<text x="274.3" y="186.4">17</text>
<text x="170.1" y="197.9">1</text>
<text x="313.6" y="197.9">1</text>
<text x="322.5" y="197.9">2</text>
<text x="170.1" y="200.4">2</text>
<text x="313.6" y="200.4">3</text>
<text x="313.6" y="202.9">5</text>
<text x="322.5" y="200.4">4</text>
<text x="322.5" y="202.9">6</text>
<text x="246.3" y="208">4</text>
<text x="246.3" y="205.5">6</text>
<text x="255.2" y="208">3</text>
<text x="255.2" y="205.5">5</text>
<text x="313.6" y="205.5">7</text>
<text x="322.5" y="205.5">8</text>
<text x="246.3" y="210.6">2</text>
<text x="255.2" y="210.6">1</text>
</g>
<g font-size="1.3" fill="#989898">
<text x="153.7" y="84.1">C103</text>
<text x="153.7" y="86.7">22uF</text>
<text x="154.9" y="174.3">C106</text>
<text x="154.9" y="176.8">22uF</text>
</g>
</svg>
